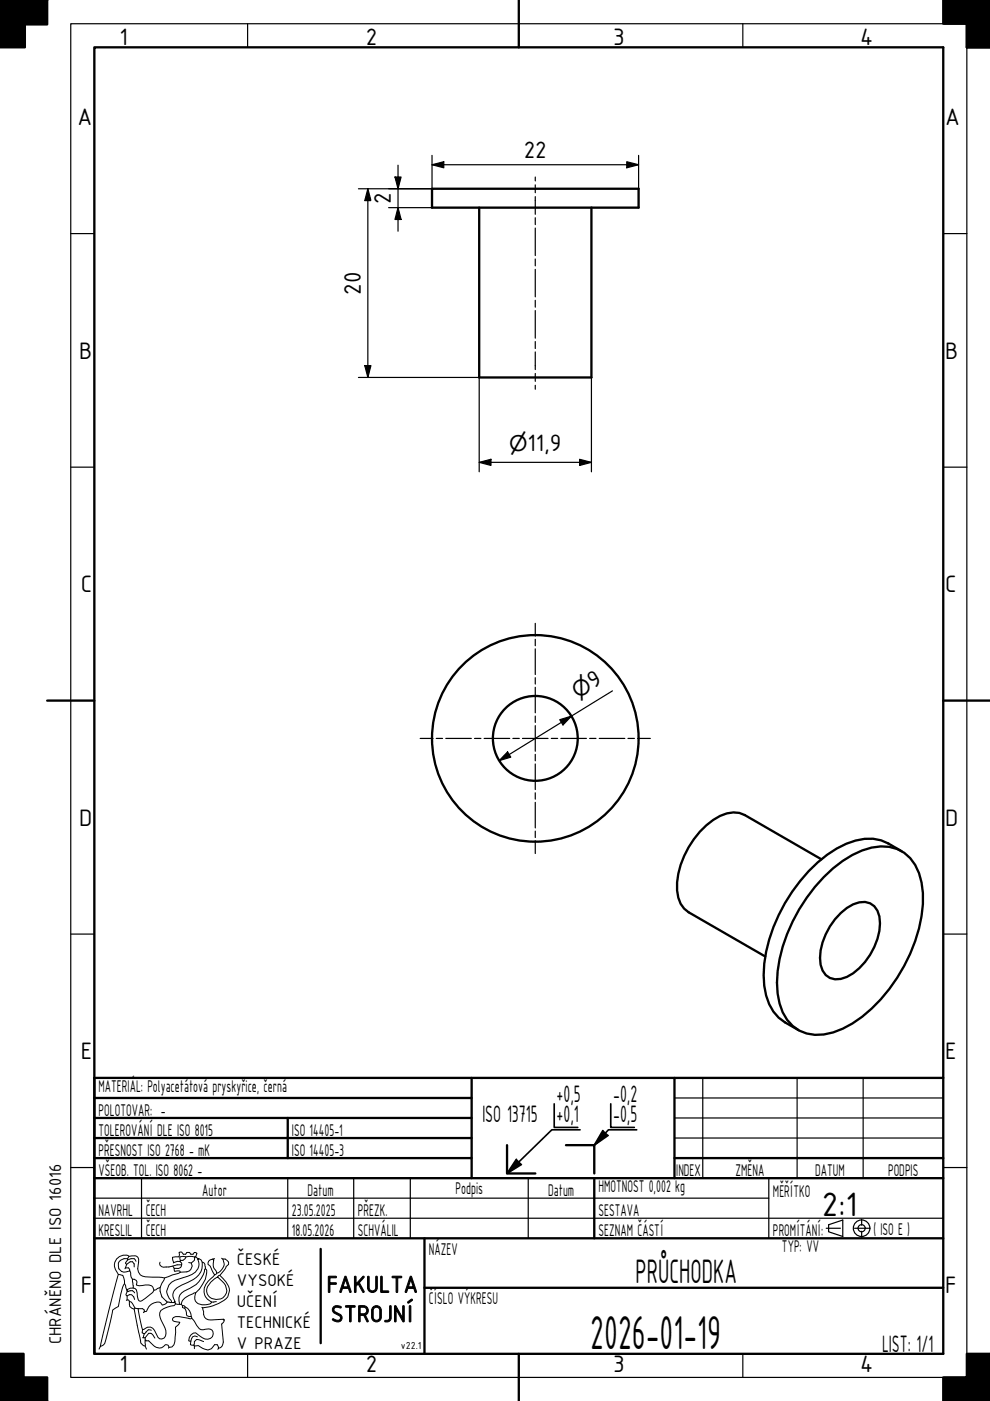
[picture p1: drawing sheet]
<svg xmlns="http://www.w3.org/2000/svg" width="210mm" height="297mm" viewBox="0 0 210 297" stroke-linecap="round" stroke-linejoin="round" font-family="sans-serif">
<!-- layer: Viditelna silna -->
<g fill="none" stroke="#000" stroke-width=".49">
<path d="M0 0h10zM5.3 0v10h-5.3v-10v5.2h10v-5.2M205 5v5h5h-5v-10h5h-10v5h10M91.6 40h43.8v4h-43.8zM101.6 44v36h23.8v-36M174.1 182.2l-16.2-9.4a5.6 5.6 0 0 0-5.2 .2 18.1 18.1 0 0 0-9.1 15.8 5.5 5.5 0 0 0 2.4 4.6l16.2 9.4M174.7 186a19.2 19.2 0 0 1 12-6.5 7.9 7.9 0 0 1 8.1 5.6 22.2 22.2 0 0 1-.8 14.4 34.5 34.5 0 0 1-13.3 17.5 12.9 12.9 0 0 1-9.7 2.1 8.2 8.2 0 0 1-5.7-6.3 24.3 24.3 0 0 1 1.6-14.8 36.7 36.7 0 0 1 7.8-12zM178.3 193.6a7 7 0 0 1 5.1-2.4 3.4 3.4 0 0 1 3.1 3.1 13.4 13.4 0 0 1-6.9 12.8 3.6 3.6 0 0 1-5.6-2.5 13 13 0 0 1 4.3-11zM191.2 180.5l-2.9-1.7a8.9 8.9 0 0 0-6.9-.6 24 24 0 0 0-11.7 8.6 33.6 33.6 0 0 0-7.8 19.9 12.5 12.5 0 0 0 3.2 9.1l1.3 1 2.9 1.6M20 237h80M20 232.8h80M61 237v8.5"/>
<path d="M100 228.5v21.3M20 245.5h80M20 241.3h80M107.5 242.8v6h6M120 242.8h6v6M143 245.5h57M0 292h10v5h-10zM0 287h5v10h-5M210 287h-5v5h-5v5h10"/>
<circle cx="113.5" cy="156.6" r="9"/>
<circle cx="113.5" cy="156.6" r="21.9"/>
</g>
<g fill="#000">
<path d="M0 -.1h5.3v10.1h-5.3z" fill-rule="evenodd"/>
<path d="M0 -.1h10v5.3h-10z" fill-rule="evenodd"/>
<path d="M200 0h10v10h-5v-5h-5z" fill-rule="evenodd"/>
<path d="M0 287h5v10h-5z" fill-rule="evenodd"/>
<path d="M0 292h10v5h-10z" fill-rule="evenodd"/>
<path d="M200 292h5v-5h5v10h-10z" fill-rule="evenodd"/>
</g>
<!-- layer: Viditelna tenka -->
<path d="M109.5 245.8l1.1 1.1-3.1 1.9zM127.8 239.7l1.1 1-2.9 2.1z" fill="#000"/>
<g fill="none" stroke="#000" stroke-width=".25">
<path d="M15 5h190v287h-190zM52.5 5v5M157.5 5v5M15 49.5h5M200 49.5h5M15 99h5M200 99h5M15 198h5M200 198h5M127.8 239.7l1.1 1M149 228.5v21.3M169 228.5v21.3"/>
<path d="M183 228.5v21.3M15 247.5h5M20 254h143M87 249.8v12.7M109.5 245.8l1.1 1.1M200 247.5h5M52.5 287v5M157.5 287v5"/>
</g>
<!-- layer: Ramecek -->
<path d="M20 10h180v277h-180zM110 0v10M10 148.5h10M200 148.5h10M110 287v10" fill="none" stroke="#000" stroke-width=".49"/>
<!-- layer: LEV CVUT -->
<g fill="none" stroke="#000" stroke-width=".21">
<path d="M25.1 270.2l-2 7.7-1.8 7.6a1.38 1.38 0 0 0 1.1-1.3l1.5-6.4 1.2-.8 .2-1.1a7.8 7.8 0 0 1 1.1-3.7M26.4 272.2l.5 1.3M26.6 268.8l-.1 .2M26.9 268.1l.7-.6h.5l.3 .5v.6M27 273.7l.1 .1M27 273.7v.1h.1M27 273.8l-.3 .7 .1 .2 .2 .1 .4-.3h.5l.5 .5 .1 .5M27 274.8v.8l-.2 .1M27 275.6h.3l.1 .3 .5 .2 .7 1.3 .7 .1M27.1 267.1l.7-.2h.6l.4 .5M27.1 267.1v-.2a1.5 1.5 0 0 0-2 1.6 1.5 1.5 0 0 0 2.4 1l-.3-.7h-.6M27.1 267.1l-.5 .7 .3 .3-.3 .7"/>
<path d="M27.1 273.8l1-.1 .4 .4M27.3 266.4l-.2 .5M27.4 275.9a1.19 1.19 0 0 0 1 1.7l.2-.2M27.5 269.5l.3 1.3 .3 .4M28.1 271.2h.3l.5 .3 .2 .3-.2 .6 .6 .2a4.9 4.9 0 0 1 2.6 0l.5 1 1.3-.6M28.1 271.2l.2 1.9h-.7l-.7 .4 .1 .2M28.3 273.1l.6 .4 .4 2.1a.52 .52 0 0 0 .9 .1l2.1-1.6 .3-.5M28.4 277.6l1.4 6.6a1.15 1.15 0 0 0 1 1.2l.3 .6M29.3 277.5h.9l.4 .3v.3M30.6 278.1l-.2 .2M33.9 273a2.75 2.75 0 0 0 1.4 2.9l.1 .2M33.9 267.6l-.1 .3a.79 .79 0 0 0 .8 .8 7 7 0 0 0 3-.5h.9"/>
<path d="M34.9 271l-1 2M35.4 276.1l-.4 .4-.6 .2-.3-.5a2.43 2.43 0 0 0-3 1.8l-.5 .1M36.4 276.2h.5M36.6 268.4l.3 .5M36.8 267.7l.9-.3 .5 .1 .3 .3v.4M36.8 267.7l-.1 .1M36.9 276.2h.3v.2l.8 .1M37.1 276v.1M37.2 276.4l-.3 .4a5.8 5.8 0 0 0-2.8 1 2.01 2.01 0 0 0 .1 2.2 4.3 4.3 0 0 1 .9 3.2l-.3 .5-.5 .2-.5-.1-.3-.3a3.3 3.3 0 0 0-1.6-2.1h-.6l-1.1 .5-.9-4.4M38 276.5h.4M38.2 267.2l-.1-.7 .7-.1 2.5 .1-.1 .7-.6 .6M38.2 269.7l-3.3 1.3-4.1-.3a1.62 1.62 0 0 1-1.6-1.7l.2-1.4-.1-1a1.61 1.61 0 0 0-2-.2l-.1-.1a2.16 2.16 0 0 0-2.3 .5 2.16 2.16 0 0 0-.4 2.3l.6 1.1 .9 .2 .4 1.2v.6"/>
<path d="M38.2 267.2v.3M38.4 276.5l.3 .3M38.5 268.2l-.2 .5-.4 .2h-1l.1 .7 1-.2 .2 .3M38.7 276.8l.4 .1a2.62 2.62 0 0 1 1.5 2.2l-1-.1-.1-.3a1.3 1.3 0 0 0-.8-1.5zM39.3 277.1l-.1 .3M39.4 266.5l-.1 .4-.5 .3h-.6M40 267.7l.6 .1a1.29 1.29 0 0 1-1 1.9h-1.4M40.6 279.1l.1 .4 .3 .3a5.3 5.3 0 0 0 1.6 2.1h.6a1.52 1.52 0 0 1 1.9 .4 1.34 1.34 0 0 1-.6 1.5 1.34 1.34 0 0 1-1.6-.2l-1.4-1a1.55 1.55 0 0 0-1.5 1.7l.5 .1 .3-1 .5-.2 .6 .2M40.7 279.5l-.5 .1a4.9 4.9 0 0 0-3.4-.2l-.2 .3v.3l1.5 .4-.3 .5-.6 .5-.1 2.2a2.38 2.38 0 0 1-.6 2l-.7 .1a.56 .56 0 0 0-.7-.6 1.66 1.66 0 0 1-2.8-.1l-.8-.7h-.7v-.7h-.6M41.3 266.5h.2M41.5 274.1l-.6 .2a3.2 3.2 0 0 0-2.5 2.2M41.5 266.5l.3-.8-.3-.1-.3-.1-.3 .4h-.4l-.3-.4h-.6l-.2 .4h-.5l-.4-.4h-.3h-.2v1l-1.4 .1 .2 1.1"/>
<path d="M41.5 274.1a1.62 1.62 0 0 0 1.3 2.5h.8a1.11 1.11 0 0 0 1.2-.5M41.5 266.5l.5 .4M42 267a2.32 2.32 0 0 1-1.3 3.2l-3.6 1.2a2.52 2.52 0 0 0-.8 4.4l.1 .4-1-.1M42.1 266.9h-.1v.1M42.1 266.9l.5 .2 .3 .5 .4 .2 .2 1.2M42.1 266.9l-.1 .1M42.8 277.2l.2 .1M42.9 267.6a3.5 3.5 0 0 1-1.9 3.7l-1.2 .6a4.3 4.3 0 0 0-3 2.1 2.11 2.11 0 0 0 .3 2l-.2 .2M43 277.3l.2 .7a1.43 1.43 0 0 0 1.6 1.9l2.6-.2 .1 .2-.1-.2M43.5 269a.73 .73 0 0 1 .3 .9 7.5 7.5 0 0 1-2.3 4.2M43.5 269l-.1 .2a5.2 5.2 0 0 1-3.1 3.9 2.68 2.68 0 0 0-2.3 2.8v.6M44.2 267.4l.9-.5 .2 .3a2.16 2.16 0 0 0 .6 2.4l.1 .3-.5 .4-.9-1.9-.5-.3z"/>
<path d="M45.3 266.9v.1M45.5 266.9h-.4M45.5 270.3l-.3 .4a3.4 3.4 0 0 0-1.6 4.2l.4 .5 .8 .7M45.9 276l-1.1 .1M46.6 270.4a5.3 5.3 0 0 1 2.1 3.3 3.1 3.1 0 0 1-2.3 2.7 9.3 9.3 0 0 1-3.4 .9M47 266.8l.3 .1M47.3 266.9h.4l.3 .2a.75 .75 0 0 1 .2 1.2l-.3 .2-.3 .8-1.5 1.5a3.9 3.9 0 0 0-2.3 3 2.15 2.15 0 0 0 3.4 1.4 2.15 2.15 0 0 0-.2-3.6l-.9-.8M47.3 266.9a2.09 2.09 0 0 1-1.3 3M47.5 279.9l-.1 .5-.4 .3 .4 3.8a1.22 1.22 0 0 1-1.1 1.3l-.2-.7h-.6l-.7 .8-.7 .3-1.1-.3-.9-.6-.9 .1M21.3 285.5l-.3 .5M30.2 281.9l-.1 .7 .5 .2 .8-.9 .7 .1M30.6 282.8l-.2 .8"/>
<path d="M30.8 283.6l.7-.9h.5l.8 1M30.8 284.1l.2 .2M30.8 284.3v1.1M35.8 285.7l-.1 .1M40.5 284.4l-.1 .7 .7 .1M41.1 285.2l.1 .2M41.2 285.4v.5M43.2 284.5l-1.5-.5-.5 .5-.1 .7M46.3 285.8l-.2 .2"/>
</g>
<!-- layer: Osa -->
<g fill="none" stroke="#000" stroke-width=".25">
<path d="M113.5 37.5v.9M113.5 39.2v1.7M113.5 41.7v3.7M113.5 46.2v1.4M113.5 48.4v5.8M113.5 54.9v1.5M113.5 57.1v5.8M113.5 63.7v1.4M113.5 65.9v5.8M113.5 72.4v1.5M113.5 74.6v3.8M113.5 79.2v1.7"/>
<path d="M113.5 81.7v.8M113.5 132.2v2.7M113.5 135.5v1.4M113.5 137.6v5.4M89.1 156.6h2.7M92.5 156.6h1.3M94.5 156.6h5.4M100.6 156.6h1.4M102.6 156.6h5.5M108.7 156.6h1.4M110.8 156.6h5.4M113.5 143.7v1.3"/>
<path d="M113.5 145.7v5.4M113.5 151.8v1.4M113.5 153.8v5.5M113.5 159.9v1.4M116.9 156.6h1.3M118.9 156.6h5.4M125 156.6h1.4M127 156.6h5.5M133.1 156.6h1.4M135.2 156.6h2.7M113.5 162v5.4M113.5 168.1v1.3"/>
<path d="M113.5 170.1v5.4M113.5 176.2v1.4M113.5 178.2v2.8M182.7 258.5v1.3M175.2 260.4h3M181.2 260.4h3M182.7 261.1v1.2"/>
</g>
<!-- layer: Viditelna silna -->
<g fill="none" stroke="#000" stroke-width=".25">
<path d="M143 237h57M143 232.8h57M143 241.3h57M178.7 258.7v3.5l-3-1v-1.5"/>
<circle cx="182.7" cy="260.4" r="1.75"/>
<circle cx="182.7" cy="260.4" r=".75"/>
</g>
<path d="M20 258.3h180M30 249.8v12.7M61 249.8v12.7M75 249.8v12.7M112 249.8v12.7M163 249.8v12.7M178.7 258.7l-3 1" fill="none" stroke="#000" stroke-width=".25"/>
<!-- layer: LEV CVUT -->
<path d="M68 264.8v20" fill="none" stroke="#000" stroke-width=".49"/>
<path d="M117.5 234v5h5M123 239.5h-6l-9.5 9.3M127.8 239.7l-1.8 3.1M129.5 234v5h5M135 239.5h-6l-3 3.3 2.9-2.1M109.5 245.8l-2 3 3.1-1.9" fill="none" stroke="#000" stroke-width=".35"/>
<path d="M143 228.5v21.3M200 228.5h-180v58.5M20 249.8h180M126 249.8v12.7M20 262.5h180M90 273h110M90 262.5v24.5" fill="none" stroke="#000" stroke-width=".49"/>
<g fill="none" stroke="#000" stroke-width=".25">
<path d="M83.7 37.5h1.3l-.6 2.5zM84.4 35v14M91.6 34.9l2.5-.6v1.3zM91.6 32.9v7.1h-15.6M91.6 34.9h43.8M132.9 34.3l2.5 .6-2.5 .7zM135.4 32.9v7.1M78 40v40M78 40l-.7 2.5h1.3M78 40l.6 2.4M82.4 44h9.2M84.4 44l.6 2.5h-1.3z"/>
<path d="M77.3 77.5h1.3l-.6 2.5zM76 80h25.6v20M101.6 98l2.5-.6v1.3zM101.6 98h23.8M122.9 97.4l2.5 .6-2.5 .7zM125.4 80v20M107.6 159.4l.7 1.1-2.5 .8zM118.7 152.6l2.5-.8-1.8 1.9zM129.9 146.5l-24.1 14.8"/>
</g>
<path d="M83.7 37.5h1.3l-.6 2.5zM91.6 34.9l2.5-.6v1.3zM132.9 34.3l2.5 .6-2.5 .7zM78 40l.6 2.5h-1.3zM84.4 44l.6 2.5h-1.3zM77.3 77.5h1.3l-.6 2.5zM101.6 98l2.5-.6v1.3zM122.9 97.4l2.5 .6-2.5 .7zM107.6 159.4l.7 1.1-2.5 .8zM118.7 152.6l2.5-.8-1.8 1.9z" fill="#000"/>
<text font-size="10.9" x="125.2" y="286">2026-01-19</text>
<g font-size="7.7">
<text x="174.3" y="257.8">2:1</text>
<text x="134.7" y="272">PRŮCHODKA</text>
</g>
<g font-size="5.4">
<text x="25.4" y="9.6">1</text>
<text x="77.5" y="9.6">2</text>
<text x="130" y="9.6">3</text>
<text x="182.4" y="9.6">4</text>
<text x="16.4" y="26.5">A</text>
<text x="200.4" y="26.5">A</text>
<text x="111" y="33.4">22</text>
<text x="82.9" y="43.2" transform="rotate(-90 82.9 43.2)">2</text>
<text x="76.5" y="62.5" transform="rotate(-90 76.5 62.5)">20</text>
<text x="16.8" y="76">B</text>
<text x="200.4" y="76">B</text>
<text x="111.9" y="95.6">11,9</text>
<text x="17.1" y="125.5">C</text>
<text x="200.4" y="125.5">C</text>
<text x="125.9" y="146.1" transform="rotate(-32 125.9 146.1)">9</text>
<text x="16.8" y="175">D</text>
<text x="200.4" y="175">D</text>
<text x="17.1" y="224.5">E</text>
<text x="200.4" y="224.5">E</text>
<text x="118" y="233.6">+0,5</text>
<text x="130" y="233.6">-0,2</text>
<text x="102.3" y="237.8">ISO 13715</text>
<text x="118" y="237.8">+0,1</text>
<text x="130" y="237.8">-0,5</text>
<text x="17.1" y="274">F</text>
<text x="69.3" y="274">FAKULTA</text>
<text x="200.4" y="274">F</text>
<text x="70.1" y="280.3">STROJNÍ</text>
<text x="187" y="286.5">LIST: 1/1</text>
<text x="25.4" y="290.9">1</text>
<text x="77.5" y="290.9">2</text>
<text x="130" y="290.9">3</text>
<text x="182.4" y="290.9">4</text>
</g>
<g font-size="4.6">
<text x="107.9" y="95.6">⌀</text>
<text x="122.5" y="148.2" transform="rotate(-32 122.5 148.2)">⌀</text>
</g>
<g font-size="3.9">
<text x="20.9" y="231.5">MATERIÁL: Polyacetátová pryskyřice, černá</text>
<text x="20.9" y="236.5">POLOTOVAR: -</text>
<text x="20.9" y="245">PŘESNOST ISO 2768 - mK</text>
<text x="20.9" y="240.8">TOLEROVÁNÍ DLE ISO 8015</text>
<text x="61.9" y="245">ISO 14405-3</text>
<text x="61.9" y="240.8">ISO 14405-1</text>
<text x="20.9" y="249.3">VŠEOB. TOL. ISO 8062 -</text>
<text x="143.4" y="249.3">I</text>
<text x="143.8" y="249.3">NDEX</text>
<text x="155.9" y="249.3">ZMĚNA</text>
<text x="172.8" y="249.3">DATUM</text>
<text x="188.3" y="249.3">PODPIS</text>
<text x="20.9" y="257.8">NAVRHL</text>
<text x="30.9" y="257.8">ČECH</text>
<text x="42.9" y="253.5">Autor</text>
<text x="61.9" y="257.8">23.05.2025</text>
<text x="65.2" y="253.5">Datum</text>
<text x="75.9" y="257.8">PŘEZK.</text>
<text x="96.6" y="253.2">Podpis</text>
<text x="116.2" y="253.5">Datum</text>
<text x="126.9" y="252.8">HMOTNOST 0,002 kg</text>
<text x="126.9" y="257.8">SESTAVA</text>
<text x="163.9" y="253.8">MĚŘÍTKO</text>
<text x="20.9" y="262">KRESLIL</text>
<text x="30.9" y="262">ČECH</text>
<text x="61.9" y="262">18.05.2026</text>
<text x="75.9" y="262">SCHVÁLIL</text>
<text x="126.9" y="262">SEZNAM ČÁSTÍ</text>
<text x="163.9" y="262">PROMÍTÁNÍ:</text>
<text x="185.2" y="261.8">( ISO E )</text>
<text x="50.2" y="268.2">ČESKÉ</text>
<text x="90.9" y="266">NÁZEV</text>
<text x="165.8" y="265.5">TYP: VV</text>
<text x="50.2" y="272.7">VYSOKÉ</text>
<text x="50.2" y="277.1">UČENÍ</text>
<text x="50.2" y="281.6">TECHNICKÉ</text>
<text x="90.9" y="276.5">ČÍSLO VÝKRESU</text>
<text x="13" y="285" transform="rotate(-90 13 285)">CHRÁNĚNO DLE ISO 16016</text>
<text x="50.2" y="286">V PRAZE</text>
</g>
<text font-size="2.3" x="85" y="286">v22.1</text>
</svg>
